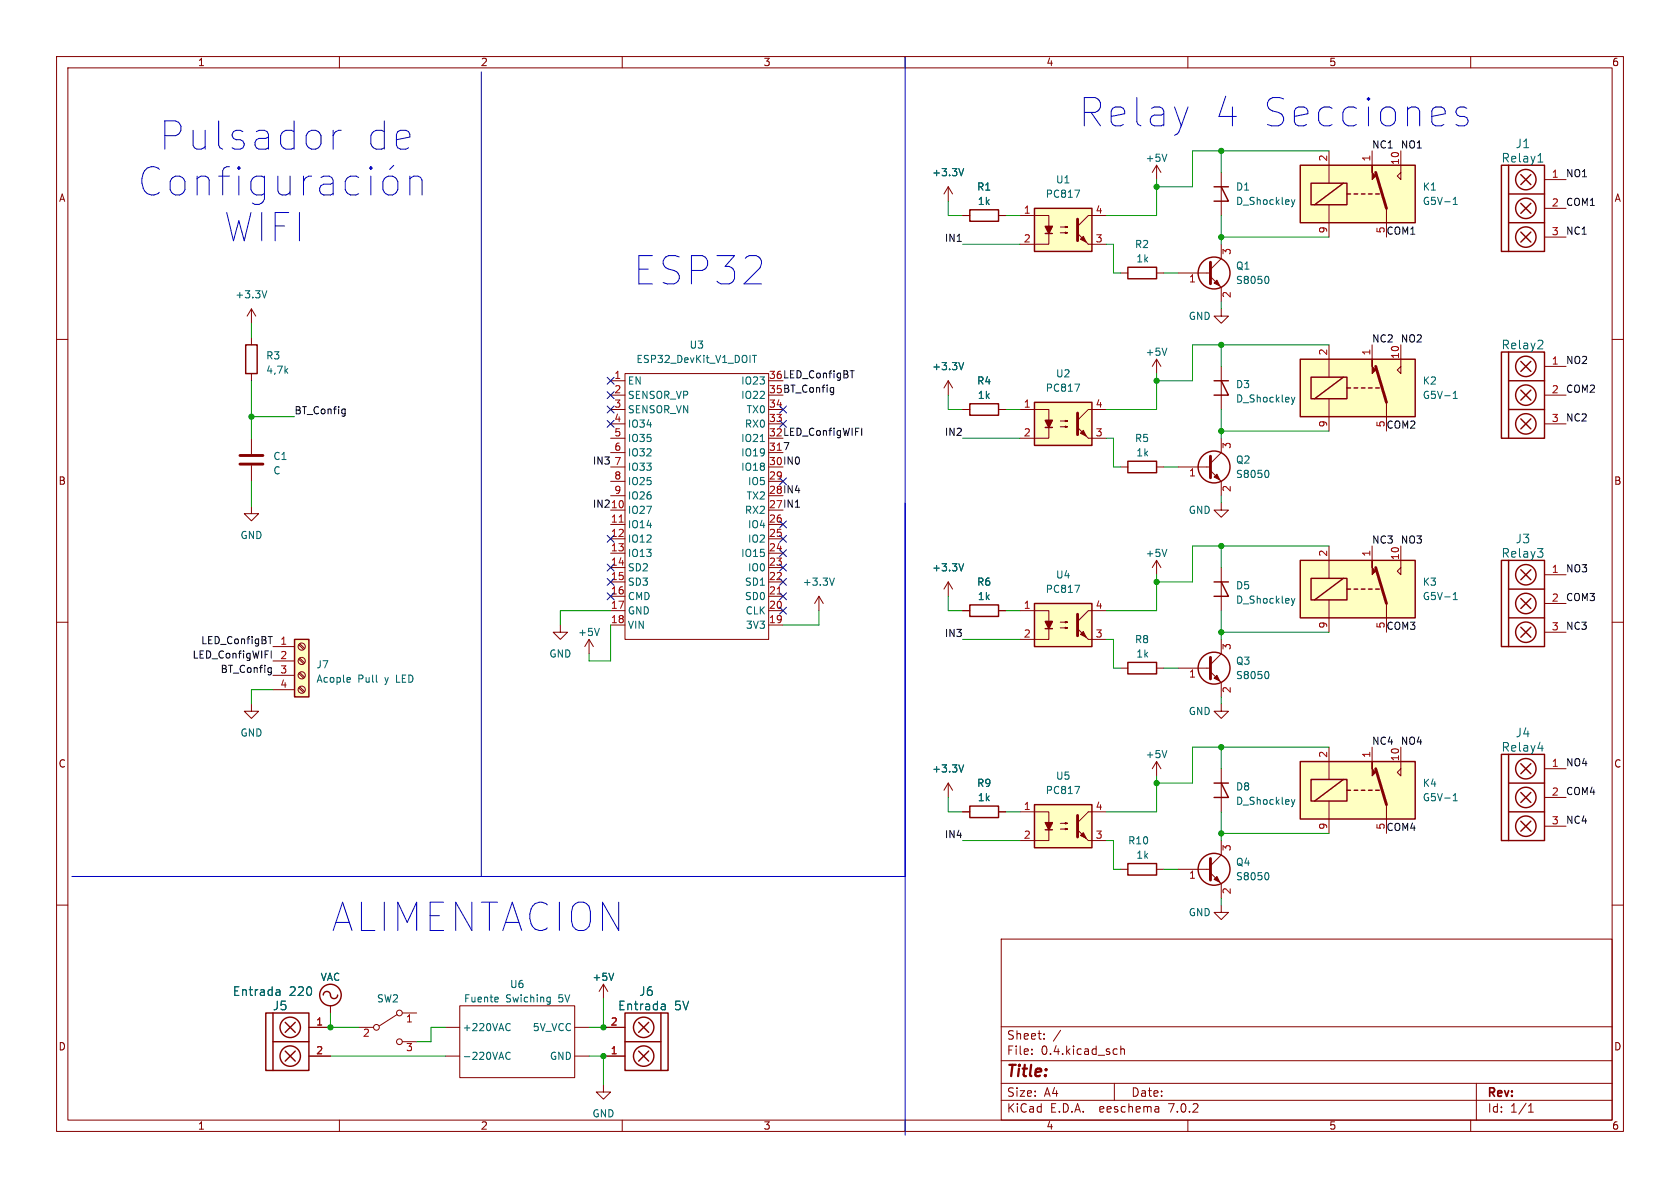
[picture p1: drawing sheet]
<svg xmlns="http://www.w3.org/2000/svg" width="297mm" height="210mm" viewBox="0 0 297 210" stroke-linecap="round" stroke-linejoin="round" font-family="sans-serif">
<g fill="none" stroke="#840000" stroke-width=".18">
<path d="M10 10h277v190h-277zM12 12h273v186h-273zM60 10v2M110 10v2M160 10v2M210 10v2M260 10v2M167.6 33v2.6M167.6 33l-.7 1.3M167.6 33l.8 1.3M170.2 38.1h1.2M176.5 38.1h1.3"/>
<path d="M180.3 38.1h5.1v1.9M195.6 38.1h-3.2l-1.9 1.9M204.5 29.2l-.8 1.3M204.5 29.2v2.6M204.5 29.2l.7 1.3M215.9 30.5v7.6M234.9 26.7v5.7M234.9 36.2v5.7M242.6 26.7v2.5M245.1 36.8v5.1M247.6 26.7v5.1l-.6-.7 .6-.6M273 31.8h3.9"/>
<path d="M273 36.8h3.9M10 60h2M44.4 54.6v2.6M44.4 59.7v1.3M44.4 54.6l-.7 1.3M44.4 54.6l.8 1.3M185.4 41.3v1.9h-5.1M187.5 41.1h1.2l-.4 .2v-.3l.4 .1M187.5 40.1h1.2l-.4 .2v-.3l.4 .1M192.4 43.2h3.2M198.1 48.3h1.3M204.5 48.3h1.2"/>
<path d="M208.3 48.3h5.7M214 48.9l1.9 1.9v2.5M215.9 54.6v1.3h1.3l-1.3 1.3-1.3-1.3h1.3M215.9 43.2v2.5l-1.9 1.9M273 41.9h3.9M285 60h2M44.4 66v1.3M44.4 77.5v2.8M107.9 72.4h2.6M107.9 77.5h2.6M107.9 67.3h2.6M107.9 69.9h2.6"/>
<path d="M107.9 74.9h2.6M110.5 66h25.4v47h-25.4zM135.9 72.4h2.5M135.9 74.9h2.5M167.6 67.3l-.7 1.3M167.6 67.3v2.6M167.6 67.3l.8 1.3M170.2 72.4h1.2M176.5 72.4h1.3M180.3 72.4h5.1v1.9M185.4 75.6v1.9h-5.1M187.5 75.4h1.2l-.4 .2v-.3l.4 .1"/>
<path d="M187.5 74.4h1.2l-.4 .1v-.2l.4 .1M192.4 77.5h3.2M195.6 72.4h-3.2l-1.9 1.9M204.5 63.5v2.5M204.5 63.5l-.8 1.3M204.5 63.5l.7 1.3M215.9 64.8v7.6M215.9 77.5v2.5l-1.9 1.9M234.9 61v5.7M234.9 70.5v5.7M242.6 61v2.5M245.1 71.1v5.1"/>
<path d="M247.6 61v5l-.6-.6 .6-.6M273 69.9h3.9M273 74.9h3.9M273 64.8h3.9M44.4 89.5v1.3h1.3l-1.3 1.3-1.2-1.3h1.2M44.4 82.3v2.8M107.9 82.6h2.6M107.9 90.2h2.6M107.9 92.7h2.6M107.9 95.3h2.6M107.9 97.8h2.6M107.9 85.1h2.6"/>
<path d="M107.9 80h2.6M107.9 87.6h2.6M135.9 92.7h2.5M135.9 95.3h2.5M135.9 97.8h2.5M135.9 85.1h2.5M135.9 80h2.5M198.1 82.6h1.3M204.5 99.1v2.5M204.5 99.1l-.8 1.2M204.5 99.1l.7 1.2M204.5 82.6h1.2"/>
<path d="M208.3 82.6h5.7M214 83.2l1.9 1.9v2.5M215.9 88.9v1.3h1.3l-1.3 1.2-1.3-1.2h1.3M234.9 96.5v5.7M242.6 96.5v2.6M247.6 96.5v5.1l-.6-.6 .6-.7M10 110h2M48.3 114.3h3.8M48.3 116.8h3.8M48.3 119.4h3.8M52.8 119l.9 .9M52.8 116.5l.9 .8"/>
<path d="M52.8 114l.9 .8M53 118.9l.8 .8M53 116.3l.8 .9M53 113.8l.8 .8M99.1 110.5v1.3h1.2l-1.2 1.2-1.3-1.2h1.3M104.1 113l-.7 1.3M104.1 113v2.6M104.1 113l.8 1.3M107.9 108h2.6M107.9 100.3h2.6M107.9 102.9h2.6M107.9 105.4h2.6"/>
<path d="M107.9 110.5h2.6M135.9 108h2.5M135.9 100.3h2.5M135.9 102.9h2.5M135.9 105.4h2.5M135.9 110.5h2.5M144.8 105.4l-.8 1.3M144.8 105.4v2.6M144.8 105.4l.7 1.3M167.6 102.9v2.5M167.6 102.9l-.7 1.2M167.6 102.9l.8 1.2"/>
<path d="M170.2 108h1.2M176.5 108h1.3M180.3 108h5.1v1.9M185.4 111.1v1.9h-5.1M187.5 111h1.2l-.4 .1v-.2l.4 .1M187.5 110h1.2l-.4 .1v-.2l.4 .1M192.4 113h3.2M195.6 108h-3.2l-1.9 1.9M198.1 118.1h1.3M204.5 118.1h1.2M208.3 118.1h5.7M214 118.7l1.9 2v2.5"/>
<path d="M215.9 100.3v7.7M215.9 113v2.6l-1.9 1.9M234.9 106v5.8M245.1 106.7v5.1M273 101.6h3.9M273 106.7h3.9M273 111.8h3.9M285 110h2M44.4 124.5v1.2h1.3l-1.3 1.3-1.2-1.3h1.2M48.3 121.9h3.8M52.8 121.6l.9 .8M53 121.4l.8 .9"/>
<path d="M167.6 138.4v2.6M167.6 138.4l-.7 1.3M167.6 138.4l.8 1.3M204.5 134.6v2.6M204.5 134.6l-.8 1.3M204.5 134.6l.7 1.3M215.9 124.5v1.2h1.3l-1.3 1.3-1.3-1.3h1.3M215.9 135.9v7.6M234.9 132.1v5.7M242.6 132.1v2.5M247.6 132.1v5.1l-.6-.7 .6-.6M273 135.9h3.9"/>
<path d="M10 160h2M170.2 143.5h1.2M176.5 143.5h1.3M180.3 143.5h5.1v1.9M185.4 146.7v1.9h-5.1M187.5 146.6h1.2l-.4 .1v-.3l.4 .2M187.5 145.5h1.2l-.4 .2v-.3l.4 .1M192.4 148.6h3.2M195.6 143.5h-3.2l-1.9 1.9M198.1 153.7h1.3M204.5 153.7h1.2M208.3 153.7h5.7"/>
<path d="M214 154.3l1.9 1.9v2.6M215.9 148.6v2.5l-1.9 1.9M234.9 141.6v5.7M245.1 142.2v5.1M273 141h3.9M273 146.1h3.9M285 160h2M58.4 177.8v1.3M70.2 179.3l-3.1 2.1M71.1 179.1h2.6M81.3 177.8h20.3v12.7h-20.3zM106.7 174l-.8 1.3"/>
<path d="M106.7 174v2.5M106.7 174l.7 1.3M177 166h108v32h-108zM215.9 160v1.3h1.3l-1.3 1.3-1.3-1.3h1.3M54.6 181.6h3.8M54.6 186.7h3.8M60 198v2M63.5 181.6h2.5M71.1 184.2h2.6M78.7 181.6h2.6M78.7 186.7h2.6M101.6 181.6h2.5"/>
<path d="M101.6 186.7h2.5M106.7 191.8v1.2h1.2l-1.2 1.3-1.3-1.3h1.3M106.7 181.6h3.8M106.7 186.7h3.8M110 198v2M160 198v2M177 194.5h108M177 191.5h108M177 187.5h108M177 181.5h108M182.4 186.3v.1M182.4 185.5v.1"/>
<path d="M184.6 183.6v.1M184.6 182.8v.1M197 191.5v3M197.4 185.4l.1 .1M197.5 186.3l-.1 .1M198.1 184.9v1.5M198.1 185.5l.3-.1 .3 .1 .1 .9M204.6 195.6l.3 .2v.8M204.9 196.5l-.5 .1M204.9 196h-.5M210 198v2M260 198v2"/>
<path d="M261 191.5v6.5M270.2 196.6h.9M270.2 195.5l.4-.4v1.5"/>
<circle cx="53.3" cy="116.8" r=".63"/>
<circle cx="53.3" cy="119.4" r=".63"/>
<circle cx="53.3" cy="114.3" r=".63"/>
<circle cx="53.3" cy="121.9" r=".63"/>
<circle cx="70.6" cy="179.1" r=".51"/>
<circle cx="66.5" cy="181.6" r=".51"/>
<circle cx="70.6" cy="184.2" r=".51"/>
</g>
<g fill="none" stroke="#840000" stroke-width=".25">
<path d="M171.4 37.1h5.1v2h-5.1zM182.9 36.8h10.1v7.7h-10.1zM214.6 33h2.6M215.9 33l1.3 2.6h-2.6M229.9 29.2h20.3v10.2h-20.3zM231.8 32.4h6.3v3.8h-6.3zM237.5 32.4l-5.1 3.8M238.1 34.3h.7M239.4 34.3h.6M240.7 34.3h.6M241.9 34.3h.7M243.2 34.3h.6"/>
<path d="M265.4 29.2h7.6v15.3h-7.6zM266.7 29.2v15.3M266.7 34.3h6.3M266.7 39.4h6.3M268.9 35.9l1.7 1.8M268.9 30.9l1.7 1.7M270.6 35.9l-1.7 1.8M270.6 30.9l-1.7 1.7M184.8 41.3h1.3M199.4 47.2h5.1v2.1h-5.1zM268.9 41l1.7 1.8M270.6 41l-1.7 1.8"/>
<path d="M43.4 61h2.1v5h-2.1zM171.4 71.4h5.1v2h-5.1zM182.9 71.1h10.1v7.6h-10.1zM184.8 75.6h1.3M214.6 67.3h2.6M215.9 67.3l1.3 2.6h-2.6M229.9 63.5h20.3v10.2h-20.3zM231.8 66.7h6.3v3.8h-6.3zM237.5 66.7l-5.1 3.8M238.1 68.6h.7M239.4 68.6h.6M240.7 68.6h.6"/>
<path d="M241.9 68.6h.7M243.2 68.6h.6M265.4 62.2h7.6v15.3h-7.6zM266.7 62.2v15.3M266.7 67.3h6.3M266.7 72.4h6.3M268.9 74l1.7 1.8M268.9 69l1.7 1.7M268.9 63.9l1.7 1.8M270.6 74l-1.7 1.8M270.6 69l-1.7 1.7M270.6 63.9l-1.7 1.8"/>
<path d="M199.4 81.5h5.1v2.1h-5.1zM229.9 99.1h20.3v10.1h-20.3zM265.4 99.1h7.6v15.2h-7.6zM266.7 99.1v15.2M52.1 113h2.5v10.2h-2.5zM171.4 106.9h5.1v2.1h-5.1zM182.9 106.7h10.1v7.6h-10.1zM184.8 111.1h1.3M199.4 117.1h5.1v2h-5.1zM214.6 102.9h2.6M215.9 102.9l1.3 2.5h-2.6M231.8 102.2h6.3v3.8h-6.3z"/>
<path d="M237.5 102.2l-5.1 3.8M238.1 104.1h.7M239.4 104.1h.6M240.7 104.1h.6M241.9 104.1h.7M243.2 104.1h.6M266.7 104.1h6.3M266.7 109.2h6.3M268.9 110.9l1.7 1.7M268.9 105.8l1.7 1.8M268.9 100.7l1.7 1.8M270.6 110.9l-1.7 1.7"/>
<path d="M270.6 105.8l-1.7 1.8M270.6 100.7l-1.7 1.8M214.6 138.4h2.6M215.9 138.4l1.3 2.6h-2.6M229.9 134.6h20.3v10.2h-20.3zM231.8 137.8h6.3v3.8h-6.3zM237.5 137.8l-5.1 3.8M238.1 139.7h.7M239.4 139.7h.6M240.7 139.7h.6M241.9 139.7h.7M243.2 139.7h.6"/>
<path d="M265.4 133.4h7.6v15.2h-7.6zM266.7 138.4h6.3M266.7 133.4v15.2M268.9 135l1.7 1.8M270.6 135l-1.7 1.8M171.4 142.5h5.1v2h-5.1zM182.9 142.2h10.1v7.7h-10.1zM184.8 146.7h1.3M199.4 152.7h5.1v2h-5.1zM266.7 143.5h6.3M268.9 145.2l1.7 1.7M268.9 140.1l1.7 1.8"/>
<path d="M270.6 145.2l-1.7 1.7M270.6 140.1l-1.7 1.8M47 179.1h7.6v10.1h-7.6zM48.3 179.1v10.1M57.1 175.9a.67 .67 0 0 1 .8-.6 .67 .67 0 0 1 .6 .8 .64 .64 0 0 0 .7 .4 .64 .64 0 0 0 .5-.6M110.5 179.1h7.6v10.1h-7.6zM116.8 179.1v10.1M48.3 184.2h6.3M50.4 185.8l1.8 1.8M50.4 180.7l1.8 1.8M52.2 185.8l-1.8 1.8M52.2 180.7l-1.8 1.8"/>
<path d="M110.5 184.2h6.3M112.9 180.7l1.8 1.8M112.9 185.8l1.8 1.8M114.7 180.7l-1.8 1.8M114.7 185.8l-1.8 1.8"/>
<circle cx="269.7" cy="31.8" r="1.8"/>
<circle cx="269.7" cy="36.8" r="1.8"/>
<circle cx="214.6" cy="48.3" r="2.82"/>
<circle cx="269.7" cy="41.9" r="1.8"/>
<circle cx="269.7" cy="64.8" r="1.8"/>
<circle cx="269.7" cy="74.9" r="1.8"/>
<circle cx="269.7" cy="69.9" r="1.8"/>
<circle cx="214.6" cy="82.5" r="2.82"/>
<circle cx="214.6" cy="118.1" r="2.82"/>
<circle cx="269.7" cy="111.8" r="1.8"/>
<circle cx="269.7" cy="106.7" r="1.8"/>
<circle cx="269.7" cy="101.6" r="1.8"/>
<circle cx="269.7" cy="135.9" r="1.8"/>
<circle cx="214.6" cy="153.7" r="2.82"/>
<circle cx="269.7" cy="141" r="1.8"/>
<circle cx="269.7" cy="146.1" r="1.8"/>
<circle cx="58.4" cy="175.9" r="1.9"/>
<circle cx="51.3" cy="186.7" r="1.8"/>
<circle cx="51.3" cy="181.6" r="1.8"/>
<circle cx="113.8" cy="186.7" r="1.8"/>
<circle cx="113.8" cy="181.6" r="1.8"/>
</g>
<g fill="none" stroke="#006464" stroke-width=".18">
<path d="M170.4 29.8l-.5 1.3M190 33.6h.9l-.6 1.3M206.3 27.3l-.4 1.2M228.3 35.3l.3 .8M228.6 36.1l-.2 .4M228.9 35.3l-.3 .8M256.9 35.2l.4-.3v1.2M256.9 36.1h.7M271.9 28.6h.9M272.2 27.3l.1-.2v1.5M47.2 51.4l-.5 1.3M224 48.8a.79 .79 0 0 1 0 1.3"/>
<path d="M133 62.8h.7M133.4 62.8v1.3M134.4 78.1h.7M170.4 64.1l-.5 1.3M190 67.9h.9l-.6 1.3M206.3 61.5l-.4 1.3M228.3 70.2l.3 .9M228.6 71.1l-.2 .3M228.9 70.2l-.3 .9M256.9 69.5l.4-.3v1.2M256.9 70.4h.7M272.6 60.2l.2 .2-.1 .4-.9 .9h1"/>
<path d="M170.4 99.6l-.5 1.3M206.3 97.1l-.4 1.3M224 83.1a.79 .79 0 0 1 0 1.3M271.8 97h1l-.5 .6M272.6 97.6l.2 .2-.2 .6M61.8 119.8l.1 .3-.6 .1M106 111.1l-.5 1.2M147.5 102.2l-.4 1.3M190 103.5h.9l-.6 1.2M224 118.7a.79 .79 0 0 1 0 1.3M228.3 105.8l.3 .8M228.6 106.6l-.2 .4"/>
<path d="M228.9 105.8l-.3 .8M256.9 106h.7M256.9 105.1l.4-.4v1.3M61.9 120.5l-.1 .1M66.6 120.5l.1 .1M170.4 135.2l-.5 1.3M190 139h.9l-.6 1.3M206.3 132.7l-.4 1.2M271.9 132.3h.9M224 154.3a.79 .79 0 0 1 0 1.2M228.3 141.3l.3 .9M228.6 142.2l-.2 .4"/>
<path d="M228.9 141.3l-.3 .9M256.9 140.7l.4-.4v1.3M256.9 141.6h.7M49 174.9h.3l.2 .3v.8M49.5 175.9l-.5 .1M49.5 175.3l-.5 .1M88 176.3l.1 .3-.6 .1M96.9 176.3h.4M97.3 176.3v1l-.1 .2h-.3M97.3 177.1h-.4M108.5 172l-.4 1.3M117.1 177.5l.4 .1 .1 .9"/>
<path d="M117.6 178.4l-.5 .1M117.6 177.9h-.5M89.5 187l.3 .3 .4-.1M90 180.9l.2 .1M90.2 182.1l-.2 .1M90.2 186.1l-.4-.1-.3 .3"/>
</g>
<g fill="none" stroke="#840000" stroke-width=".51">
<path d="M190.5 38.7v3.8M243.2 30.5l1.9 6.3M214 46.4v3.8M190.5 73v3.8M243.2 64.8l1.9 6.3M42.4 82h4.1M42.4 80.5h4.1M214 80.6v3.9M190.5 108.6v3.8M214 116.2v3.8M243.2 100.3l1.9 6.4M243.2 135.9l1.9 6.3"/>
<path d="M190.5 144.1v3.9M214 151.8v3.8"/>
</g>
<g fill="#ffffc2" stroke="#ffffc2" stroke-width=".18">
<path d="M52.1 113h2.5v10.2h-2.5z"/>
<path d="M182.9 36.8h10.1v7.7h-10.1z"/>
<path d="M229.9 99.1h20.3v10.1h-20.3z"/>
<path d="M182.9 71.1h10.1v7.6h-10.1z"/>
<path d="M229.9 134.6h20.3v10.2h-20.3z"/>
<path d="M182.9 106.7h10.1v7.6h-10.1z"/>
<path d="M229.9 63.5h20.3v10.2h-20.3z"/>
<path d="M182.9 142.2h10.1v7.7h-10.1z"/>
<path d="M229.9 29.2h20.3v10.2h-20.3z"/>
</g>
<g fill="#840000" stroke="#840000" stroke-width=".18">
<path d="M190.5 41.3l1.9 1.9z"/>
<path d="M191 42.3l.5-.5 .5 1z"/>
<path d="M242.6 99.1v1.2l.6 .7-.6 .6z"/>
<path d="M190.5 75.6l1.9 1.9z"/>
<path d="M191 76.6l.5-.5 .5 1z"/>
<path d="M242.6 134.6v1.3l.6 .6-.6 .7z"/>
<path d="M214.6 119.9l.5-.5 .5 1z"/>
<path d="M214.6 155.4l.5-.5 .5 1.1z"/>
<path d="M190.5 111.1l1.9 1.9z"/>
<path d="M191.5 111.6l.5 1-1-.5z"/>
<path d="M214.6 84.3l.5-.5 .5 1z"/>
<path d="M214.6 50l.5-.5 .5 1z"/>
<path d="M242.6 63.5v1.3l.6 .6-.6 .6z"/>
<path d="M190.5 146.7l1.9 1.9z"/>
<path d="M191.5 147.2l.5 1-1-.5z"/>
<path d="M242.6 29.2v1.3l.6 .6-.6 .7z"/>
</g>
<g fill="#840000" stroke="#840000" stroke-width=".25">
<path d="M184.8 40h1.3l-.7 1.3z"/>
<path d="M184.8 74.3h1.3l-.7 1.3z"/>
<path d="M184.8 109.9h1.3l-.7 1.2z"/>
<path d="M184.8 145.4h1.3l-.7 1.3z"/>
</g>
<path d="M137.4 79.6h.7M109.5 92.3h.7M137.4 105h.7" fill="none" stroke="#a90000" stroke-width=".18"/>
<g fill="none" stroke="#0f0f0f" stroke-width=".18">
<path d="M169.2 42.7h.7M60.9 72.3l.1 .1M61 72.3v1l-.1 .2M61 73.1l-.1 .1M147.3 68.5l.1 .1M147.4 68.5v1l-.1 .2M147.4 69.3h-.1M150.3 65.5h.7M152.3 75.7v1.3M47.4 112.5h.7M47.6 118l.4 .1M48 115.1v1.2"/>
<path d="M48 118v1.1l-.3 .2M48 118.8l-.4 .1"/>
</g>
<g fill="none" stroke="#0000c2" stroke-width=".18">
<path d="M85.1 12.7v142.2M160 10.2v190.5M259.3 19.2l-.5-.3h-.7l-.5 .3-.2 .4 .2 .7 .5 .3h.7l.5 .2 .2 .5-.2 .7-.5 .2h-.9l-.5-.2M26.7 29.5a2.09 2.09 0 0 0-1.6 2.1 2.9 2.9 0 0 0 .9 2.6 1.76 1.76 0 0 0 2.2-.2M27.2 29.5l.7 .2 .3 .2M30.6 31.4a1.36 1.36 0 0 1 2.1 .7v1.4a1.36 1.36 0 0 1-1.3 1 1.36 1.36 0 0 1-1.3-1v-1.4zM34.8 31.6a1.24 1.24 0 0 1 2.2 .2v2.7M34.8 31.1v3.4M38.7 31.1h1.9M40.1 29.5l-.5 .2-.2 .5v4.3M42.2 29.5v.4M42.2 31.1v3.4"/>
<path d="M42.2 29.5l-.2 .2 .2 .2M42.2 29.5l.3 .2-.3 .2M46.7 31.4l-.4-.3h-1l-.5 .3-.4 .7v1.4l.4 .7 .5 .3h1l.4-.3M46.7 31.1v4.1l-.4 .7M49.1 31.1v2.7l.3 .4a1.36 1.36 0 0 0 1.9-.2M51.3 31.1v3.4M53.7 31.1v3.4M55.1 31.1a1.28 1.28 0 0 0-1.4 1M56.7 31.4l.5-.3h1l.5 .3 .2 .4v2.7M58.9 23v3.4M58.9 32.3l-.5 .3h-1.2a.98 .98 0 0 0-.7 .9 .98 .98 0 0 0 .7 1h1.2l.5-.3M60.3 23a1.28 1.28 0 0 0-1.4 1"/>
<path d="M63.4 31.4l-.5-.3h-.9l-.7 .5-.3 .5v1.4l.5 .7 .5 .3h.9l.5-.3M65.6 29.5v.4M65.6 31.1v3.4M65.6 29.5l-.3 .2 .3 .2M65.6 29.5l.2 .2-.2 .2M68.2 31.4a1.36 1.36 0 0 1 2.1 .7v1.4a1.36 1.36 0 0 1-1.3 1 1.36 1.36 0 0 1-1.3-1v-1.4zM69.6 29.2l-.7 .7M72.5 31.6a1.24 1.24 0 0 1 2.1 .2v2.7M72.5 31.1v3.4M12.7 154.9h147.3"/>
</g>
<g fill="none" stroke="#009600" stroke-width=".18">
<path d="M167.6 35.6v2.5h2.6M177.8 38.1h2.5M204.5 31.8v6.3h-8.9M215.9 26.7v3.8M215.9 38.1v5.1M234.9 26.7h-24.1v6.3h-6.3M44.4 57.2v2.5M170.2 43.2h10.1M195.6 43.2h1.2v5.1h1.3M205.7 48.3h2.6M215.9 53.3v1.3M215.9 41.9h19"/>
<path d="M44.4 73.7h7.7M44.4 67.3v10.2M167.6 69.9v2.5h2.6M170.2 77.5h10.1M177.8 72.4h2.5M195.6 77.5h1.2v5.1h1.3M204.5 66v6.4h-8.9M215.9 61v3.8M215.9 72.4v5.1M215.9 76.2h19M234.9 61h-24.1v6.3h-6.3M44.4 85.1v4.4"/>
<path d="M205.7 82.6h2.6M215.9 87.6v1.3M215.9 96.5v3.8M234.9 96.5h-24.1v6.4h-6.3M107.9 108h-8.8v2.5M107.9 110.5v6.3h-3.8v-1.2M144.8 108v2.5h-6.4M167.6 105.4v2.6h2.6M170.2 113h10.1M177.8 108h2.5M195.6 113h1.2v5.1h1.3M204.5 101.6v6.4h-8.9"/>
<path d="M205.7 118.1h2.6M215.9 108v5M215.9 111.8h19M48.3 121.9h-3.9v2.6M204.5 137.2v6.3h-8.9M215.9 123.2v1.3M215.9 132.1v3.8M234.9 132.1h-24.1v6.3h-6.3M167.6 141v2.5h2.6M170.2 148.6h10.1M177.8 143.5h2.5M195.6 148.6h1.2v5.1h1.3"/>
<path d="M205.7 153.7h2.6M215.9 143.5v5.1M215.9 158.8v1.2M215.9 147.3h19M58.4 179.1v2.5h5.1M106.7 176.5v5.1h-2.6M58.4 186.7h20.3M78.7 181.6h-2.5v2.6h-2.5M104.1 186.7h2.6v5.1"/>
</g>
<g fill="none" stroke="#000084" stroke-width=".18">
<path d="M107.3 66.7l1.3 1.2M107.3 71.8l1.3 1.2M107.3 69.2l1.3 1.3M107.3 74.3l1.3 1.2M108.6 66.7l-1.3 1.2M108.6 71.8l-1.3 1.2M108.6 69.2l-1.3 1.3M108.6 74.3l-1.3 1.2M137.8 71.8l1.2 1.2M137.8 74.3l1.2 1.2M139 71.8l-1.2 1.2M139 74.3l-1.2 1.2"/>
<path d="M107.3 99.7l1.3 1.2M107.3 94.6l1.3 1.3M108.6 99.7l-1.3 1.2M108.6 94.6l-1.3 1.3M137.8 94.6l1.2 1.3M137.8 97.2l1.2 1.2M137.8 99.7l1.2 1.2M137.8 92.1l1.2 1.2M137.8 84.5l1.2 1.2M139 94.6l-1.2 1.3M139 97.2l-1.2 1.2M139 99.7l-1.2 1.2"/>
<path d="M139 92.1l-1.2 1.2M139 84.5l-1.2 1.2M107.3 102.3l1.3 1.2M107.3 104.8l1.3 1.2M108.6 102.3l-1.3 1.2M108.6 104.8l-1.3 1.2M137.8 102.3l1.2 1.2M137.8 107.3l1.2 1.3M137.8 104.8l1.2 1.2M139 102.3l-1.2 1.2M139 107.3l-1.2 1.3M139 104.8l-1.2 1.2"/>
</g>
<g fill="#009600" stroke="#009600" stroke-width=".18">
<circle cx="215.9" cy="26.7" r=".46"/>
<circle cx="204.5" cy="67.3" r=".46"/>
<circle cx="204.5" cy="33" r=".46"/>
<circle cx="106.7" cy="186.7" r=".46"/>
<circle cx="106.7" cy="181.6" r=".46"/>
<circle cx="204.5" cy="102.9" r=".46"/>
<circle cx="215.9" cy="132.1" r=".46"/>
<circle cx="204.5" cy="138.4" r=".46"/>
<circle cx="215.9" cy="147.3" r=".46"/>
<circle cx="215.9" cy="111.8" r=".46"/>
<circle cx="215.9" cy="96.5" r=".46"/>
<circle cx="215.9" cy="76.2" r=".46"/>
<circle cx="215.9" cy="41.9" r=".46"/>
<circle cx="215.9" cy="61" r=".46"/>
<circle cx="44.4" cy="73.7" r=".46"/>
<circle cx="58.4" cy="181.6" r=".46"/>
</g>
<g font-size="7" fill="#0000c2">
<text x="190.5" y="22.9">Relay</text>
<text x="213.9" y="22.9">4 Secciones</text>
<text x="27.3" y="27">Pulsador</text>
<text x="63.4" y="27">de</text>
<text x="36.9" y="43.2">WIFI</text>
<text x="111.8" y="50.8">ESP32</text>
<text x="58.4" y="165.1">ALIMENTACION</text>
</g>
<text font-size="2.8" fill="#840000" x="178" y="190.8">Title:</text>
<g font-size="2.1" fill="#006464">
<text x="265.4" y="28.9">Relay1</text>
<text x="267.9" y="26.4">J1</text>
<text x="265.4" y="61.9">Relay2</text>
<text x="265.4" y="98.7">Relay3</text>
<text x="267.9" y="96.2">J3</text>
<text x="267.9" y="130.5">J4</text>
<text x="265.4" y="133">Relay4</text>
<text x="41.1" y="176.2">Entrada</text>
<text x="48.2" y="178.8">J5</text>
<text x="51.1" y="176.2">220</text>
<text x="109.2" y="178.8">Entrada</text>
<text x="113" y="176.2">J6</text>
<text x="119.2" y="178.8">5V</text>
</g>
<g font-size="2.1" fill="#840000">
<text x="178" y="183.9">Sheet:</text>
<text x="186.2" y="183.9">/</text>
<text x="178" y="186.6">File:</text>
<text x="184" y="186.6">0.4.kicad_sch</text>
<text x="178" y="196.8">KiCad</text>
<text x="178" y="194">Size:</text>
<text x="184.6" y="194">A4</text>
<text x="185.7" y="196.8">E.D.A.</text>
<text x="194.4" y="196.8">eeschema</text>
<text x="200" y="194">Date:</text>
<text x="206.7" y="196.8">7.0.2</text>
<text x="263" y="194.2">Rev:</text>
<text x="263" y="196.8">Id:</text>
<text x="267" y="196.8">1/1</text>
</g>
<g font-size="1.8" fill="#840000">
<text x="35" y="11.8">1</text>
<text x="85" y="11.8">2</text>
<text x="135" y="11.8">3</text>
<text x="185" y="11.8">4</text>
<text x="235" y="11.8">5</text>
<text x="285" y="11.8">6</text>
<text x="10.4" y="35.8">A</text>
<text x="285.4" y="35.8">A</text>
<text x="10.3" y="85.8">B</text>
<text x="285.3" y="85.8">B</text>
<text x="10.3" y="135.8">C</text>
<text x="285.3" y="135.8">C</text>
<text x="10.3" y="185.8">D</text>
<text x="285.3" y="185.8">D</text>
<text x="35" y="199.8">1</text>
<text x="85" y="199.8">2</text>
<text x="135" y="199.8">3</text>
<text x="185" y="199.8">4</text>
<text x="235" y="199.8">5</text>
<text x="285" y="199.8">6</text>
</g>
<g font-size="1.8" fill="#006464">
<text x="202.5" y="28.8">+5V</text>
<text x="164.7" y="31.3">+3.3V</text>
<text x="172.7" y="33.8">R1</text>
<text x="184.8" y="35.1">PC817</text>
<text x="186.6" y="32.6">U1</text>
<text x="218.4" y="33.8">D1</text>
<text x="251.5" y="33.8">K1</text>
<text x="172.8" y="36.4">1k</text>
<text x="218.4" y="36.4">D_Shockley</text>
<text x="251.5" y="36.4">G5V-1</text>
<text x="200.6" y="44">R2</text>
<text x="200.8" y="46.5">1k</text>
<text x="218.4" y="47.8">Q1</text>
<text x="41.5" y="52.9">+3.3V</text>
<text x="218.4" y="50.4">S8050</text>
<text x="210.1" y="56.7">GND</text>
<text x="47" y="63.7">R3</text>
<text x="112.5" y="64.3">ESP32_DevKit_V1_DOIT</text>
<text x="121.9" y="61.8">U3</text>
<text x="164.7" y="65.6">+3.3V</text>
<text x="202.5" y="63.1">+5V</text>
<text x="47" y="66.2">4,7k</text>
<text x="111" y="68.1">EN</text>
<text x="111" y="70.7">SENSOR_VP</text>
<text x="130.9" y="70.7">IO22</text>
<text x="130.9" y="68.1">IO23</text>
<text x="172.7" y="68.1">R4</text>
<text x="172.8" y="70.7">1k</text>
<text x="184.8" y="69.4">PC817</text>
<text x="186.6" y="66.9">U2</text>
<text x="218.4" y="68.8">D3</text>
<text x="218.4" y="71.3">D_Shockley</text>
<text x="251.5" y="68.1">K2</text>
<text x="251.5" y="70.7">G5V-1</text>
<text x="111" y="73.2">SENSOR_VN</text>
<text x="111" y="75.8">IO34</text>
<text x="131.6" y="75.8">RX0</text>
<text x="131.9" y="73.2">TX0</text>
<text x="48.3" y="81.5">C1</text>
<text x="111" y="78.3">IO35</text>
<text x="111" y="80.8">IO32</text>
<text x="111" y="83.4">IO33</text>
<text x="130.9" y="83.4">IO18</text>
<text x="130.9" y="80.8">IO19</text>
<text x="130.9" y="78.3">IO21</text>
<text x="200.6" y="78.3">R5</text>
<text x="200.8" y="80.8">1k</text>
<text x="218.4" y="82.1">Q2</text>
<text x="48.3" y="84">C</text>
<text x="111" y="85.9">IO25</text>
<text x="111" y="88.5">IO26</text>
<text x="131.9" y="88.5">TX2</text>
<text x="132.1" y="85.9">IO5</text>
<text x="218.4" y="84.6">S8050</text>
<text x="42.5" y="95.4">GND</text>
<text x="111" y="91">IO27</text>
<text x="111" y="93.5">IO14</text>
<text x="131.6" y="91">RX2</text>
<text x="132.1" y="93.5">IO4</text>
<text x="210.1" y="91">GND</text>
<text x="111" y="96.1">IO12</text>
<text x="111" y="98.6">IO13</text>
<text x="111" y="101.2">SD2</text>
<text x="130.9" y="98.6">IO15</text>
<text x="132.1" y="101.2">IO0</text>
<text x="132.1" y="96.1">IO2</text>
<text x="164.7" y="101.2">+3.3V</text>
<text x="202.5" y="98.6">+5V</text>
<text x="111" y="103.7">SD3</text>
<text x="111" y="106.2">CMD</text>
<text x="131.6" y="106.2">SD0</text>
<text x="131.6" y="103.7">SD1</text>
<text x="141.9" y="103.7">+3.3V</text>
<text x="172.7" y="103.7">R6</text>
<text x="172.8" y="106.2">1k</text>
<text x="184.8" y="105">PC817</text>
<text x="186.6" y="102.4">U4</text>
<text x="218.4" y="104.3">D5</text>
<text x="218.4" y="106.9">D_Shockley</text>
<text x="251.5" y="103.7">K3</text>
<text x="251.5" y="106.2">G5V-1</text>
<text x="102.1" y="112.6">+5V</text>
<text x="111" y="108.8">GND</text>
<text x="111" y="111.3">VIN</text>
<text x="131.7" y="108.8">CLK</text>
<text x="131.7" y="111.3">3V3</text>
<text x="200.6" y="113.9">R8</text>
<text x="55.9" y="118.3">J7</text>
<text x="97.1" y="116.4">GND</text>
<text x="200.8" y="116.4">1k</text>
<text x="218.4" y="117.7">Q3</text>
<text x="55.9" y="120.8">Acople</text>
<text x="63.2" y="120.8">Pull</text>
<text x="68.1" y="120.8">y LED</text>
<text x="218.4" y="120.2">S8050</text>
<text x="42.5" y="130.4">GND</text>
<text x="210.1" y="126.6">GND</text>
<text x="164.7" y="136.7">+3.3V</text>
<text x="186.6" y="138">U5</text>
<text x="202.5" y="134.2">+5V</text>
<text x="172.7" y="139.3">R9</text>
<text x="172.8" y="141.8">1k</text>
<text x="184.8" y="140.5">PC817</text>
<text x="218.4" y="139.9">D8</text>
<text x="218.4" y="142.4">D_Shockley</text>
<text x="251.5" y="139.3">K4</text>
<text x="251.5" y="141.8">G5V-1</text>
<text x="199.4" y="149.4">R10</text>
<text x="200.8" y="152">1k</text>
<text x="218.4" y="153.2">Q4</text>
<text x="218.4" y="155.8">S8050</text>
<text x="210.1" y="162.1">GND</text>
<text x="56.6" y="173.5">VAC</text>
<text x="104.7" y="173.5">+5V</text>
<text x="66.6" y="177.4">SW2</text>
<text x="82" y="177.4">Fuente</text>
<text x="89.4" y="177.4">Swiching</text>
<text x="90.1" y="174.8">U6</text>
<text x="98.7" y="177.4">5V</text>
<text x="81.8" y="182.4">+220VAC</text>
<text x="94.1" y="182.4">5V_VCC</text>
<text x="81.8" y="187.5">-220VAC</text>
<text x="97.1" y="187.5">GND</text>
<text x="104.7" y="197.7">GND</text>
</g>
<g font-size="1.8" fill="#a90000">
<text x="234.7" y="28.6" transform="rotate(-90 234.7 28.6)">2</text>
<text x="242.3" y="28.6" transform="rotate(-90 242.3 28.6)">1</text>
<text x="247.4" y="29.2" transform="rotate(-90 247.4 29.2)">10</text>
<text x="274.3" y="31.5">1</text>
<text x="180.9" y="37.8">1</text>
<text x="193.6" y="37.8">4</text>
<text x="234.7" y="41.3" transform="rotate(-90 234.7 41.3)">9</text>
<text x="274.3" y="36.6">2</text>
<text x="274.3" y="41.7">3</text>
<text x="180.9" y="42.9">2</text>
<text x="193.6" y="42.9">3</text>
<text x="217.8" y="45.1" transform="rotate(-90 217.8 45.1)">3</text>
<text x="210.2" y="50.2">1</text>
<text x="217.8" y="52.7" transform="rotate(-90 217.8 52.7)">2</text>
<text x="234.7" y="62.9" transform="rotate(-90 234.7 62.9)">2</text>
<text x="242.3" y="62.9" transform="rotate(-90 242.3 62.9)">1</text>
<text x="247.4" y="63.5" transform="rotate(-90 247.4 63.5)">10</text>
<text x="274.3" y="64.5">1</text>
<text x="108.6" y="67.1">1</text>
<text x="108.6" y="69.6">2</text>
<text x="274.3" y="69.6">2</text>
<text x="108.6" y="72.1">3</text>
<text x="108.6" y="74.7">4</text>
<text x="108.6" y="77.2">5</text>
<text x="135.9" y="72.1">34</text>
<text x="135.9" y="74.7">33</text>
<text x="180.9" y="72.1">1</text>
<text x="180.9" y="77.2">2</text>
<text x="193.6" y="77.2">3</text>
<text x="193.6" y="72.1">4</text>
<text x="234.7" y="75.6" transform="rotate(-90 234.7 75.6)">9</text>
<text x="274.3" y="74.7">3</text>
<text x="108.6" y="79.8">6</text>
<text x="108.6" y="82.3">7</text>
<text x="135.9" y="79.8">31</text>
<text x="217.8" y="79.4" transform="rotate(-90 217.8 79.4)">3</text>
<text x="108.6" y="84.8">8</text>
<text x="108.6" y="87.4">9</text>
<text x="135.9" y="84.8">29</text>
<text x="210.2" y="84.5">1</text>
<text x="217.8" y="87" transform="rotate(-90 217.8 87)">2</text>
<text x="107.9" y="92.5">11</text>
<text x="107.9" y="95">12</text>
<text x="135.9" y="95">25</text>
<text x="135.9" y="92.5">26</text>
<text x="107.9" y="97.5">13</text>
<text x="107.9" y="100.1">14</text>
<text x="135.9" y="100.1">23</text>
<text x="135.9" y="97.5">24</text>
<text x="234.7" y="98.5" transform="rotate(-90 234.7 98.5)">2</text>
<text x="242.3" y="98.5" transform="rotate(-90 242.3 98.5)">1</text>
<text x="247.4" y="99.1" transform="rotate(-90 247.4 99.1)">10</text>
<text x="274.3" y="101.3">1</text>
<text x="107.9" y="102.6">15</text>
<text x="107.9" y="105.2">16</text>
<text x="107.9" y="107.7">17</text>
<text x="135.9" y="107.7">20</text>
<text x="135.9" y="105.2">21</text>
<text x="135.9" y="102.6">22</text>
<text x="180.9" y="107.7">1</text>
<text x="193.6" y="107.7">4</text>
<text x="274.3" y="106.4">2</text>
<text x="107.9" y="110.2">18</text>
<text x="135.9" y="110.2">19</text>
<text x="180.9" y="112.8">2</text>
<text x="193.6" y="112.8">3</text>
<text x="234.7" y="111.2" transform="rotate(-90 234.7 111.2)">9</text>
<text x="274.3" y="111.5">3</text>
<text x="49.5" y="114">1</text>
<text x="49.5" y="116.6">2</text>
<text x="49.5" y="119.1">3</text>
<text x="217.8" y="115" transform="rotate(-90 217.8 115)">3</text>
<text x="49.5" y="121.7">4</text>
<text x="210.2" y="120">1</text>
<text x="217.8" y="122.6" transform="rotate(-90 217.8 122.6)">2</text>
<text x="234.7" y="134" transform="rotate(-90 234.7 134)">2</text>
<text x="242.3" y="134" transform="rotate(-90 242.3 134)">1</text>
<text x="247.4" y="134.6" transform="rotate(-90 247.4 134.6)">10</text>
<text x="274.3" y="135.6">1</text>
<text x="180.9" y="143.3">1</text>
<text x="193.6" y="143.3">4</text>
<text x="274.3" y="140.7">2</text>
<text x="180.9" y="148.3">2</text>
<text x="193.6" y="148.3">3</text>
<text x="234.7" y="146.7" transform="rotate(-90 234.7 146.7)">9</text>
<text x="274.3" y="145.8">3</text>
<text x="210.2" y="155.6">1</text>
<text x="217.8" y="150.5" transform="rotate(-90 217.8 150.5)">3</text>
<text x="217.8" y="158.1" transform="rotate(-90 217.8 158.1)">2</text>
<text x="55.8" y="181.4">1</text>
<text x="64.1" y="183.5">2</text>
<text x="71.7" y="181">1</text>
<text x="107.9" y="181.4">2</text>
<text x="55.8" y="186.4">2</text>
<text x="71.7" y="186.1">3</text>
<text x="107.9" y="186.4">1</text>
</g>
<g font-size="1.8" fill="#0f0f0f">
<text x="242.6" y="26.3">NC1</text>
<text x="247.6" y="26.3">NO1</text>
<text x="276.9" y="31.4">NO1</text>
<text x="244.9" y="41.3" transform="rotate(-90 244.9 41.3)">5</text>
<text x="245.1" y="41.6">COM1</text>
<text x="276.9" y="36.5">COM1</text>
<text x="276.9" y="41.6">NC1</text>
<text x="166.9" y="42.8">IN1</text>
<text x="242.6" y="60.6">NC2</text>
<text x="247.6" y="60.6">NO2</text>
<text x="276.9" y="64.4">NO2</text>
<text x="135.9" y="69.6">35 BT_Config</text>
<text x="135.9" y="67.1">36 LED_ConfigBT</text>
<text x="276.9" y="69.5">COM2</text>
<text x="52.1" y="73.3">BT_Config</text>
<text x="135.9" y="77.2">32 LED_ConfigWIFI</text>
<text x="166.9" y="77.1">IN2</text>
<text x="244.9" y="75.6" transform="rotate(-90 244.9 75.6)">5</text>
<text x="245.1" y="75.9">COM2</text>
<text x="276.9" y="74.6">NC2</text>
<text x="104.7" y="82.2">IN3</text>
<text x="135.9" y="82.3">30 IN0</text>
<text x="138.4" y="79.7">7</text>
<text x="104.7" y="89.8">IN2</text>
<text x="107.9" y="89.9">10</text>
<text x="135.9" y="89.9">27 IN1</text>
<text x="135.9" y="87.4">28 IN4</text>
<text x="242.6" y="96.2">NC3</text>
<text x="247.6" y="96.2">NO3</text>
<text x="276.9" y="101.3">NO3</text>
<text x="276.9" y="106.3">COM3</text>
<text x="35.4" y="114">LED_ConfigBT</text>
<text x="166.9" y="112.7">IN3</text>
<text x="244.9" y="111.2" transform="rotate(-90 244.9 111.2)">5</text>
<text x="245.1" y="111.4">COM3</text>
<text x="276.9" y="111.4">NC3</text>
<text x="33.9" y="116.5">LED_ConfigWIFI</text>
<text x="38.9" y="119">BT_Config</text>
<text x="242.6" y="131.7">NC4</text>
<text x="247.6" y="131.7">NO4</text>
<text x="276.9" y="135.5">NO4</text>
<text x="276.9" y="140.6">COM4</text>
<text x="166.9" y="148.2">IN4</text>
<text x="244.9" y="146.7" transform="rotate(-90 244.9 146.7)">5</text>
<text x="245.1" y="147">COM4</text>
<text x="276.9" y="145.7">NC4</text>
</g>
</svg>
